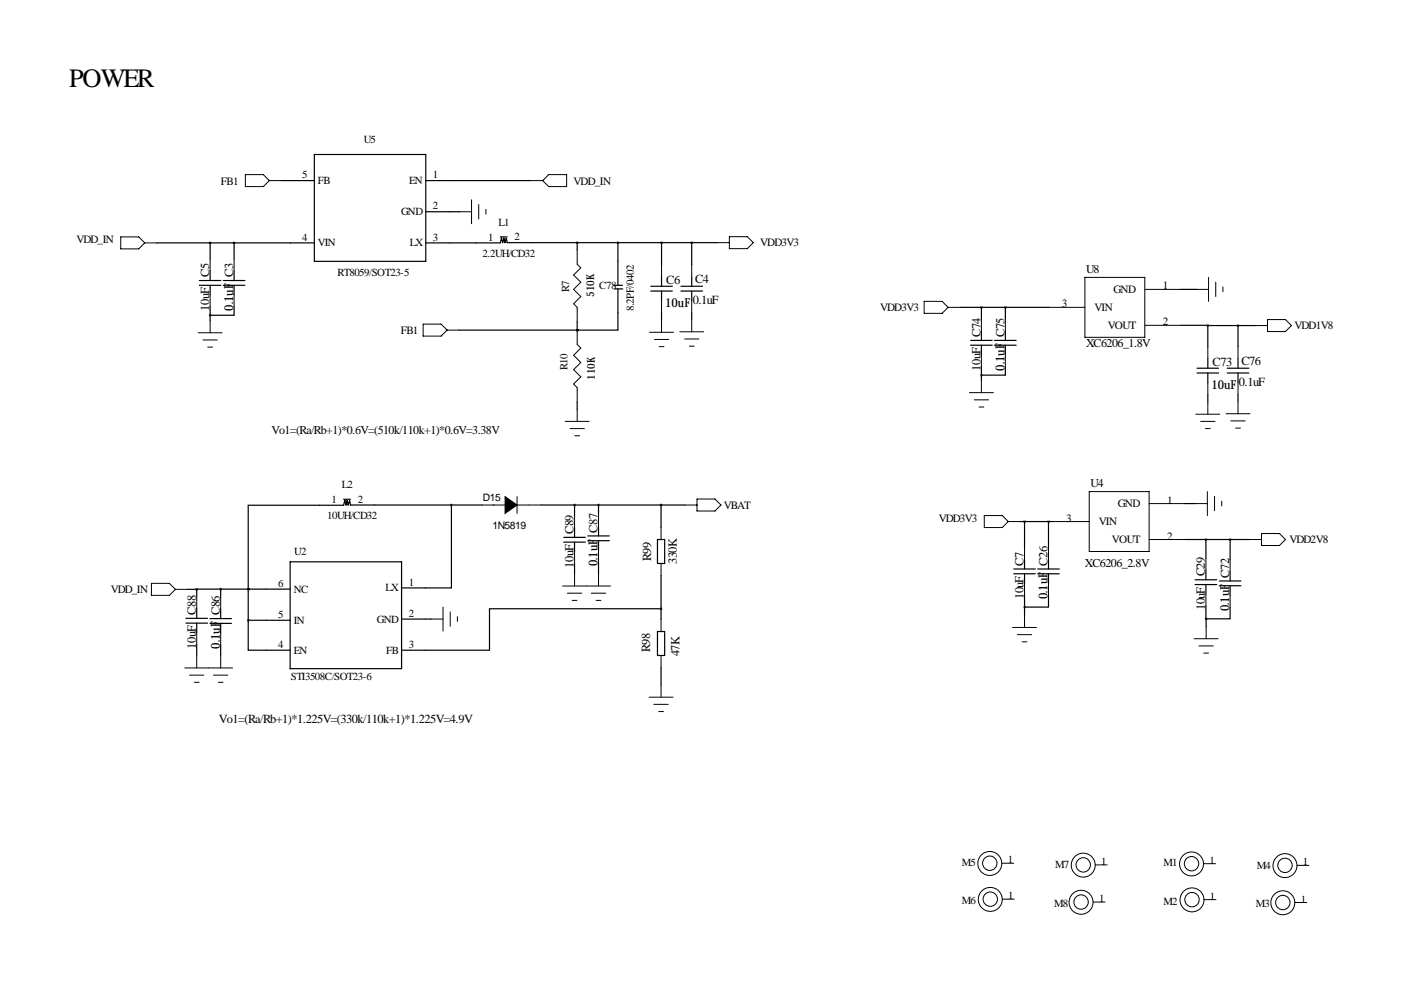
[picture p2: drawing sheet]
<svg xmlns="http://www.w3.org/2000/svg" width="297mm" height="211mm" viewBox="0 0 297 211" stroke-linecap="round" stroke-linejoin="round" font-family="sans-serif">
<g fill="none" stroke="#000" stroke-width=".25">
<path d="M59.6 38.3h7M66.6 32.8h23.7v22.6h-23.7zM90.3 38.3h22.2M33.2 51.5h33.4M42.3 59.5h4.5M44.6 51.5v3.4M44.6 57.4v2.1M47.3 59.5h4.6M49.6 51.5v3.4M49.6 57.4v2.1M90.3 44.9h7.1M106.1 50.2h1.4"/>
<path d="M107.5 51.4l-.2-.9-.3 .9-.2-.9-.2 .9-.3-1-.2 1.1h-15.8M107.5 51.4h.1M107.5 51.4h44.6M122.4 51.4v1.6M131 51.4v9.1M140.3 51.4v4.7M140.3 58.7v2M146.7 51.4v4.7M146.7 58.7v2M42.3 60.5h4.5M44.6 60.5v2M44.6 65.1v2.9"/>
<path d="M47.3 60.5h4.6M49.6 65.1v1.7h-5M49.6 60.5v2M97.3 70h25.1M122.4 70h.1M122.4 68.2v1.8M130.3 60.5h1.7M130.3 61.3h1.7M131 61.3v8.7h-8.6M138 61.7h4.5M138 60.7h4.5M140.3 61.7v2"/>
<path d="M140.3 66.3v1.6M144.4 61.7h4.5M144.4 60.7h4.5M146.7 61.7v2M146.7 66.3v1.5M203.6 65.2h18.8M205.8 73.2h4.6M205.8 72.2h4.6M208.1 65.2v2.4M208.1 70.1v2.1M208.1 73.2v2M208.1 77.8v2.9"/>
<path d="M210.9 73.2h4.5M210.9 72.2h4.5M213.2 77.8v1.7h-5.1M213.2 65.2v2.4M213.2 70.1v2.1M213.2 73.2v2M250.3 69h5.8M250.3 61.4h3.4M253.8 79.1h4.6M253.8 78.1h4.6M256.1 69v4.5M256.1 76v2.1"/>
<path d="M256.1 79.1v2M256.1 69h10.1M260.2 79.1h4.6M260.2 78.1h4.6M262.5 69v4.5M262.5 76v2.1M262.5 79.1v2M122.4 85.2v1.6M256.1 83.7v1.6M262.5 83.7v1.5M61.5 119.1h23.6v22.7h-23.6zM72.8 105.9h1.5"/>
<path d="M74.3 107.1l-.2-.9-.3 .9-.2-1-.2 1-.3-1-.3 1h-20.2v17.8M74.3 107v.1M74.3 107.1h27.9M95.7 107.1v17.6h-10.6M114.7 107.1h30.5M119.5 114.9h4.6M119.5 113.9h4.6M121.8 107.1v2.3M121.8 111.9v2M121.8 114.9v2.1M121.8 119.5v2.2M124.6 114.6h4.6"/>
<path d="M124.6 113.6h4.6M126.9 107.1v2M126.9 111.6v2M126.9 114.6v2.1M126.9 119.2v2.5M139.4 114.4h1.5v5.1h-1.5zM140.2 107.1v4.8M216.3 110.6h7M217.2 110.6v5.5M217.2 118.6v2M222.3 110.6v5.5M222.3 118.6v2"/>
<path d="M251.3 114.4h13.6M251.3 106.8h2.1M255.7 114.4v4M260.8 114.4v4.2M39.4 132.1h4.6M39.4 131.1h4.6M39.7 125h2M41.7 125v1.5M41.7 129.1v2M41.7 132.1v2.1M41.7 136.7v2.4M44.5 132.2h4.6"/>
<path d="M44.5 131.2h4.6M46.8 124.9l-5.1 .1M46.8 124.9h14.7M46.8 124.9v1.7M46.8 129.1v2.1M46.8 132.2v2M46.8 136.7v2.4M52.6 131.5v6.4h8.9M52.6 124.9h.1M52.6 131.5h8.9M52.6 124.9v6.6M85.1 131.3h6.3"/>
<path d="M139.4 133.9h1.5v5.1h-1.5zM140.2 129.1h-36.4v8.8h-18.7M140.2 122v9.4M214.9 121.7h4.6M214.9 120.6h4.6M217.2 121.7v2M217.2 126.2v4.3M220 121.7h4.6M220 120.6h4.6M222.3 126.2v2.5h-5.1M222.3 121.7v2M253.4 123.9h4.6"/>
<path d="M253.4 122.9h4.6M255.7 128.5v2.7M255.7 120.9v2M255.7 123.9v2.1M255.7 131.2v1.7M258.5 124.2h4.6M258.5 123.2h4.6M260.8 128.8v2.4h-5.1M260.8 121.1v2.1M260.8 124.2v2M140.2 141.5v3.8"/>
</g>
<g fill="none" stroke="#000" stroke-width=".21">
<path d="M52 37h3.8l1.3 1.3-1.3 1.3h-3.8zM57.1 38.3h2.5M112.5 38.3h2.6M116.3 37h3.8v2.6h-3.8l-1.2-1.3zM25.6 50.2h3.8l1.3 1.3-1.3 1.3h-3.8zM30.7 51.5h2.5M44.6 54.9v2.5M49.6 54.9v2.5M97.4 44.9h2.6M100 42.4v5M101.5 43.4v3M103 44.4v1"/>
<path d="M122.4 53v3l.7 .8-1.5 1.5 1.5 1.5-1.5 1.6 1.5 1.5-1.5 1.5 .8 .8v3M140.3 56.1v2.6M146.7 56.1v2.6M152.1 51.4h2.5M154.6 50.2h3.8l1.3 1.2-1.3 1.3h-3.8zM230 58.8h12.7v12.7h-12.7zM256.2 58.8v5.1M257.8 59.8v3.1M42 70.5h5.1M43 72.1h3.1M44 73.6h1.1M44.6 62.5v2.6"/>
<path d="M44.6 68v2.5M49.6 62.5v2.6M89.7 68.7h3.8l1.3 1.3-1.3 1.3h-3.8zM94.8 70h2.5M122.4 70v3l.7 .8-1.5 1.5 1.5 1.5-1.5 1.6 1.5 1.5-1.5 1.5 .8 .8v3M137.7 70.4h5.1M138.7 72h3.1M139.8 73.5h1M140.3 63.7v2.6M140.3 67.9v2.5M144.1 70.3h5.1M145.1 71.9h3.1"/>
<path d="M146.2 73.4h1M146.7 63.7v2.6M146.7 67.8v2.5M195.9 63.9h3.8l1.3 1.3-1.3 1.2h-3.8zM201 65.2h2.6M208.1 67.6v2.5M208.1 75.2v2.6M213.2 67.6v2.5M213.2 75.2v2.6M222.4 65.2h7.6M242.7 61.4h7.6M242.7 69h7.6"/>
<path d="M253.7 61.4h2.5M256.1 73.5v2.5M259.3 60.8v1.1M262.5 73.5v2.5M266.2 69h2.5M268.7 67.8h3.8l1.3 1.2-1.3 1.3h-3.8zM119.8 89.3h5.1M120.9 90.9h3M121.9 92.4h1M122.4 86.8v2.5M205.5 83.2h5.1M206.6 84.8h3"/>
<path d="M207.6 86.3h1M208.1 80.7v2.5M253.5 87.8h5.1M254.6 89.3h3M255.6 90.9h1M256.1 81.1v2.6M256.1 85.3v2.5M259.9 87.7h5.1M261 89.2h3M262 90.8h1M262.5 81.1v2.6M262.5 85.2v2.5"/>
<path d="M102.2 107.1h4.9M109.6 105.3v3.6M109.6 107.1h5.1M121.8 109.4v2.5M121.8 117v2.5M126.9 109.1v2.5M126.9 116.7v2.5M140.2 111.9v2.5M140.2 119.5v2.5M145.2 107.1h2.6M147.8 105.8h3.8l1.3 1.3-1.3 1.2h-3.8zM208.7 109.3h3.8l1.3 1.3-1.3 1.3h-3.8z"/>
<path d="M213.8 110.6h2.5M217.2 116.1v2.5M222.3 116.1v2.5M223.3 110.6h7.6M230.9 104.2h12.7v12.7h-12.7zM243.6 106.8h7.7M243.6 114.4h7.7M253.4 106.8h2.6M255.7 118.4v2.5M256 104.2v5.1M257.5 105.2v3.1M259 106.3v1"/>
<path d="M260.8 118.6v2.5M264.9 114.4h2.6M267.5 113.1h3.8l1.2 1.3-1.2 1.3h-3.8zM32.1 123.7h3.8l1.3 1.3-1.3 1.2h-3.8zM37.2 125h2.5M41.7 126.5v2.6M41.7 134.2v2.5M41.7 139.1v2.5M46.8 126.6v2.5M46.8 134.2v2.5M46.8 139.1v2.5M91.4 131.3h2.5"/>
<path d="M93.9 128.7v5.1M95.5 129.7v3.1M97 130.7v1.1M119.3 124.2h10.1M120.3 125.8h3M121.3 127.3h1M121.8 121.7v2.5M125.4 125.8h3M126.4 127.3h1M126.9 121.7v2.5M140.2 131.4v2.5M140.2 139v2.5"/>
<path d="M214.7 133h5.1M215.7 134.6h3M216.7 136.1h1M217.2 123.7v2.5M217.2 130.5v2.5M222.3 123.7v2.5M253.2 135.4h5.1M254.2 136.9h3.1M255.2 138.5h1M255.7 126v2.5M255.7 132.9v2.5M260.8 126.2v2.6"/>
<path d="M39.2 141.6h10.1M40.2 143.1h3M41.2 144.7h1M45.3 143.1h3M46.3 144.7h1M137.6 147.8h5.1M138.6 149.3h3.1M139.6 150.9h1.1M140.2 145.3v2.5M212.4 183h2.5M212.5 190.6h2.5M231.7 191.3h2.6"/>
<path d="M232.2 183.4h2.5M255.2 183.1h2.5M255.3 190.7h2.5M274.5 191.4h2.6M275 183.5h2.5"/>
<circle cx="209.9" cy="183" r="1.52"/>
<circle cx="209.9" cy="183.1" r="2.54"/>
<circle cx="210" cy="190.6" r="1.52"/>
<circle cx="210" cy="190.7" r="2.54"/>
<circle cx="229.2" cy="191.3" r="1.52"/>
<circle cx="229.2" cy="191.3" r="2.54"/>
<circle cx="229.7" cy="183.4" r="1.52"/>
<circle cx="229.7" cy="183.4" r="2.54"/>
<circle cx="252.6" cy="183.1" r="1.52"/>
<circle cx="252.6" cy="183.2" r="2.54"/>
<circle cx="252.7" cy="190.7" r="1.52"/>
<circle cx="252.7" cy="190.8" r="2.54"/>
<circle cx="272" cy="191.4" r="1.52"/>
<circle cx="272" cy="191.4" r="2.54"/>
<circle cx="272.4" cy="183.5" r="1.52"/>
<circle cx="272.4" cy="183.5" r="2.54"/>
</g>
<path d="M107.1 105.3l2.5 1.8-2.5 1.8z" fill="#000" stroke="#000" stroke-width=".21"/>
<path d="M44.5 66.8a.05 .05 0 0 0 .1 0 .05 .05 0 0 0-.1 0zM213.1 65.2a.05 .05 0 0 0 .1 0 .05 .05 0 0 0-.1 0zM44.5 51.5a.05 .05 0 0 0 .1 0 .05 .05 0 0 0-.1 0zM140.2 51.4a.05 .05 0 0 0 .1 0 .05 .05 0 0 0-.1 0zM146.6 51.4a.05 .05 0 0 0 .1 0 .05 .05 0 0 0-.1 0zM140.1 129.1a.05 .05 0 0 0 .1 0 .05 .05 0 0 0-.1 0zM140.1 107.1a.05 .05 0 0 0 .1 0 .05 .05 0 0 0-.1 0z" fill="#000" stroke="#000" stroke-width=".51"/>
<text font-size="5.6" x="14.6" y="18.4">POWER</text>
<g font-size="2.6">
<text x="44.3" y="58.8" transform="rotate(-90 44.3 58.8)">C5</text>
<text x="49.4" y="58.8" transform="rotate(-90 49.4 58.8)">C3</text>
<text x="147.4" y="59.9">C4</text>
<text x="44.3" y="65.9" transform="rotate(-90 44.3 65.9)">10uF</text>
<text x="49.4" y="65.9" transform="rotate(-90 49.4 65.9)">0.1uF</text>
<text x="141" y="65">10uF</text>
<text x="141.3" y="60.2">C6</text>
<text x="146.9" y="64.5">0.1uF</text>
<text x="207.9" y="71.5" transform="rotate(-90 207.9 71.5)">C74</text>
<text x="213" y="71.5" transform="rotate(-90 213 71.5)">C75</text>
<text x="257.1" y="77.6">C73</text>
<text x="263.2" y="77.3">C76</text>
<text x="207.9" y="78.6" transform="rotate(-90 207.9 78.6)">10uF</text>
<text x="213" y="78.6" transform="rotate(-90 213 78.6)">0.1uF</text>
<text x="256.8" y="82.4">10uF</text>
<text x="262.7" y="81.9">0.1uF</text>
<text x="121.6" y="113.2" transform="rotate(-90 121.6 113.2)">C89</text>
<text x="126.7" y="112.9" transform="rotate(-90 126.7 112.9)">C87</text>
<text x="138.1" y="118.9" transform="rotate(-90 138.1 118.9)">R99</text>
<text x="143.5" y="119.6" transform="rotate(-90 143.5 119.6)">330K</text>
<text x="217" y="119.9" transform="rotate(-90 217 119.9)">C7</text>
<text x="222.1" y="119.9" transform="rotate(-90 222.1 119.9)">C26</text>
<text x="121.6" y="120.3" transform="rotate(-90 121.6 120.3)">10uF</text>
<text x="126.7" y="120" transform="rotate(-90 126.7 120)">0.1uF</text>
<text x="255.5" y="122.2" transform="rotate(-90 255.5 122.2)">C29</text>
<text x="260.6" y="122.5" transform="rotate(-90 260.6 122.5)">C72</text>
<text x="41.5" y="130.4" transform="rotate(-90 41.5 130.4)">C88</text>
<text x="46.6" y="130.4" transform="rotate(-90 46.6 130.4)">C86</text>
<text x="217" y="127" transform="rotate(-90 217 127)">10uF</text>
<text x="222.1" y="127" transform="rotate(-90 222.1 127)">0.1uF</text>
<text x="255.5" y="129.3" transform="rotate(-90 255.5 129.3)">10uF</text>
<text x="260.6" y="129.6" transform="rotate(-90 260.6 129.6)">0.1uF</text>
<text x="41.5" y="137.5" transform="rotate(-90 41.5 137.5)">10uF</text>
<text x="46.6" y="137.6" transform="rotate(-90 46.6 137.6)">0.1uF</text>
<text x="137.8" y="138.2" transform="rotate(-90 137.8 138.2)">R98</text>
<text x="144.1" y="139.1" transform="rotate(-90 144.1 139.1)">47K</text>
<text x="46.4" y="153.4">Vo1=(Ra/Rb+1)*1.225V=(330k/110k+1)*1.225V=4.9V</text>
</g>
<g font-size="2.5">
<text x="230.3" y="57.9">U8</text>
<text x="230.3" y="73.6">XC6206_1.8V</text>
<text x="57.6" y="92">Vo1=(Ra/Rb+1)*0.6V=(510k/110k+1)*0.6V=3.38V</text>
<text x="231.2" y="103.3">U4</text>
<text x="230" y="120.2">XC6206_2.8V</text>
</g>
<g font-size="2.4">
<text x="46.8" y="39.2">FB1</text>
<text x="121.6" y="39.2">VDD_IN</text>
<text x="16.2" y="51.5">VDD_IN</text>
<text x="161.2" y="52.1">VDD3V3</text>
<text x="186.6" y="65.9">VDD3V3</text>
<text x="225.1" y="65.2">3</text>
<text x="232.1" y="65.9">VIN</text>
<text x="236.1" y="62.1">GND</text>
<text x="246.5" y="61.4">1</text>
<text x="85" y="70.9">FB1</text>
<text x="234.8" y="69.7">VOUT</text>
<text x="246.5" y="69">2</text>
<text x="274.5" y="69.7">VDD1V8</text>
<text x="153.5" y="107.9">VBAT</text>
<text x="237" y="107.5">GND</text>
<text x="247.4" y="106.8">1</text>
<text x="199" y="110.6">VDD3V3</text>
<text x="226" y="110.6">3</text>
<text x="233" y="111.3">VIN</text>
<text x="235.8" y="115.1">VOUT</text>
<text x="247.4" y="114.4">2</text>
<text x="273.4" y="115.1">VDD2V8</text>
<text x="23.5" y="125.8">VDD_IN</text>
</g>
<g font-size="2.3">
<text x="77.1" y="30.4">U5</text>
<text x="64.1" y="37.8">5</text>
<text x="67.4" y="39">FB</text>
<text x="86.7" y="39">EN</text>
<text x="91.8" y="37.8">1</text>
<text x="85" y="45.6">GND</text>
<text x="91.8" y="44.4">2</text>
<text x="105.7" y="47.9">L1</text>
<text x="64.1" y="51">4</text>
<text x="67.4" y="52.2">VIN</text>
<text x="86.9" y="52.2">LX</text>
<text x="91.8" y="51">3</text>
<text x="103.5" y="51">1</text>
<text x="109.1" y="50.9">2</text>
<text x="71.6" y="58.5">RT8059/SOT23-5</text>
<text x="102.3" y="54.5">2.2UH/CD32</text>
<text x="120.6" y="62" transform="rotate(-90 120.6 62)">R7</text>
<text x="126" y="63" transform="rotate(-90 126 63)">510K</text>
<text x="127.1" y="61.3">C78</text>
<text x="134.4" y="66" transform="rotate(-90 134.4 66)">8.2PF/0402</text>
<text x="120.3" y="78.5" transform="rotate(-90 120.3 78.5)">R10</text>
<text x="126.1" y="80.6" transform="rotate(-90 126.1 80.6)">110K</text>
<text x="70.3" y="106.6">1</text>
<text x="72.5" y="103.6">L2</text>
<text x="75.8" y="106.6">2</text>
<text x="69.4" y="110.1">10UH/CD32</text>
<text x="62.4" y="117.6">U2</text>
<text x="58.9" y="124.4">6</text>
<text x="62.3" y="125.6">NC</text>
<text x="81.7" y="125.4">LX</text>
<text x="86.7" y="124.1">1</text>
<text x="58.9" y="131">5</text>
<text x="79.9" y="132">GND</text>
<text x="86.7" y="130.7">2</text>
<text x="58.9" y="137.4">4</text>
<text x="62.3" y="132.2">IN</text>
<text x="86.7" y="137.4">3</text>
<text x="62.3" y="138.6">EN</text>
<text x="81.9" y="138.6">FB</text>
<text x="61.6" y="144.2">STI3508C/SOT23-6</text>
<text x="203.9" y="183.6">M5</text>
<text x="213.7" y="183">1</text>
<text x="223.7" y="184.1">M7</text>
<text x="233.5" y="183.4">1</text>
<text x="246.7" y="183.7">M1</text>
<text x="256.4" y="183.1">1</text>
<text x="266.5" y="184.2">M4</text>
<text x="276.3" y="183.5">1</text>
<text x="203.9" y="191.7">M6</text>
<text x="213.8" y="190.6">1</text>
<text x="233" y="191.3">1</text>
<text x="246.7" y="191.8">M2</text>
<text x="256.5" y="190.7">1</text>
<text x="275.8" y="191.4">1</text>
<text x="223.5" y="192.2">M8</text>
<text x="266.2" y="192.3">M3</text>
</g>
<g font-size="2.2">
<text x="102.4" y="106.2">D15</text>
<text x="104.4" y="112.1">1N5819</text>
</g>
</svg>
